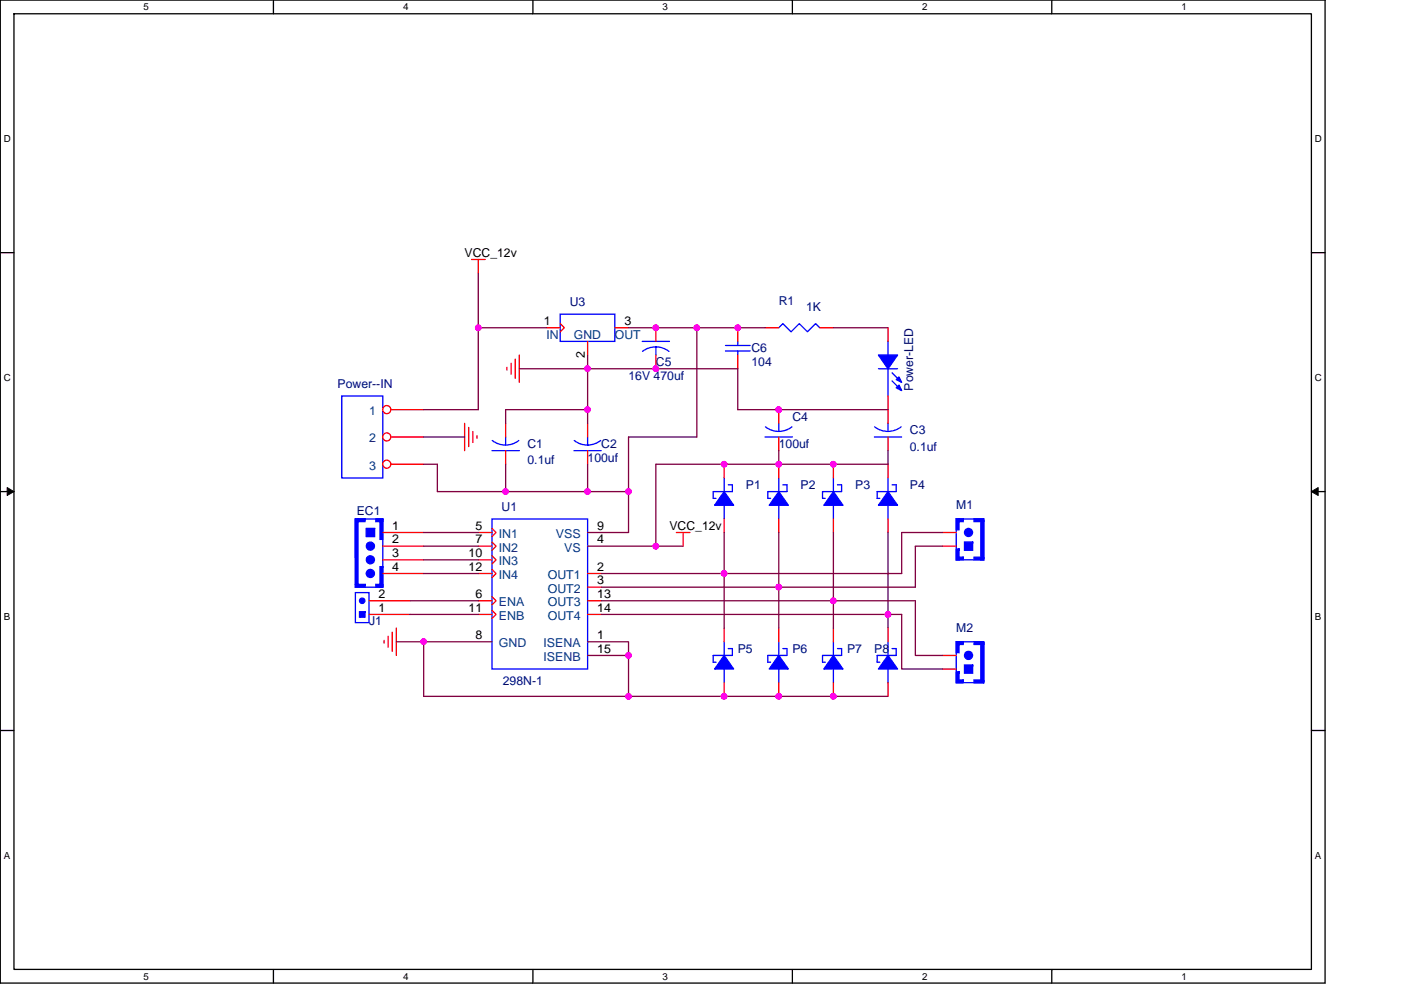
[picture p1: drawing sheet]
<svg xmlns="http://www.w3.org/2000/svg" width="297mm" height="210mm" viewBox="0 0 297 210" stroke-linecap="round" stroke-linejoin="round" font-family="sans-serif">
<path d="M.1 0h280.8v208.5h-280.8zM3 2.9h275v202.7h-275z" fill="none" stroke="#000" stroke-width=".28"/>
<g fill="#fff">
<path d="M30.5 .3h1.1v2.3h-1.1z"/>
<path d="M30.5 205.9h1.1v2.3h-1.1z"/>
</g>
<path d="M58 0v2.9M58 205.6v2.9" fill="none" stroke="#000" stroke-width=".28"/>
<g fill="#fff">
<path d="M85.5 .3h1.1v2.3h-1.1z"/>
<path d="M85.5 205.9h1.1v2.3h-1.1z"/>
</g>
<path d="M113 0v2.9M113 205.6v2.9" fill="none" stroke="#000" stroke-width=".28"/>
<g fill="#fff">
<path d="M140.5 .3h1.1v2.3h-1.1z"/>
<path d="M140.5 205.9h1.1v2.3h-1.1z"/>
</g>
<path d="M168 0v2.9M168 205.6v2.9" fill="none" stroke="#000" stroke-width=".28"/>
<g fill="#fff">
<path d="M195.5 .3h1.2v2.3h-1.2z"/>
<path d="M195.5 205.9h1.2v2.3h-1.2z"/>
</g>
<path d="M223 0v2.9M223 205.6v2.9" fill="none" stroke="#000" stroke-width=".28"/>
<g fill="#fff">
<path d="M250.5 .3h1.2v2.3h-1.2z"/>
<path d="M250.5 205.9h1.2v2.3h-1.2z"/>
<path d="M.8 28.3h1.5v2.3h-1.5z"/>
<path d="M278.8 28.3h1.5v2.3h-1.5z"/>
<path d="M.8 78.9h1.5v2.3h-1.5z"/>
<path d="M278.8 78.9h1.5v2.3h-1.5z"/>
</g>
<path d="M.1 53.6h2.9M278 53.6h2.9" fill="none" stroke="#000" stroke-width=".28"/>
<g fill="#fff">
<path d="M.8 129.6h1.4v2.3h-1.4z"/>
<path d="M278.8 129.6h1.4v2.3h-1.4z"/>
</g>
<path d="M.1 104.3h2.9M278 104.3h2.9" fill="none" stroke="#000" stroke-width=".28"/>
<path d="M1.5 103.4l1.5 .9-1.5 .8zM278 104.3l1.5-.9v1.7z" fill="#000" stroke="#000" stroke-width=".21"/>
<g fill="#fff">
<path d="M.8 180.3h1.4v2.3h-1.4z"/>
<path d="M278.8 180.3h1.4v2.3h-1.4z"/>
</g>
<path d="M.1 154.9h2.9M278 154.9h2.9" fill="none" stroke="#000" stroke-width=".28"/>
<g fill="none" stroke="#f00" stroke-width=".28">
<path d="M100 55h2.9M101.4 55v2.9M107.5 77.9v.6M108.4 77v2.4M109.2 76.2v4M110.1 75.3v5.8M139.1 69.5v2.9M139.1 75.3v2.9M156.4 69.5v2.9M156.4 75.3v2.9M98.5 89.8v5.8M99.4 90.7v4"/>
<path d="M100.2 91.5v2.4M101.1 92.4v.6M107.2 95.6v2.9M107.2 89.8v2.9M176.7 98.5v2.9M143.4 112.9h2.9M144.8 112.9v2.9M176.7 110.1v2.8M199.9 115.8h2.9M199.9 112.9h2.9M81.4 135.8v.6M82.3 135v2.3"/>
<path d="M83.2 134.1v4.1M84 133.2v5.8M165.1 133.2v2.9M165.1 144.8v2.9"/>
</g>
<g fill="none" stroke="#00f" stroke-width=".28">
<path d="M136.2 72.4h5.7M136.2 74.5l1.3-.7 1.5-.2 1.5 .2 1.3 .7M139.1 73.6v1.7M153.8 73.3h5.2M153.8 74.4h5.2M156.4 72.4v.9M156.4 74.4v.9M72.5 84h8.6v17.4h-8.6zM104.3 95.6h5.8M104.4 93.4a4.6 4.6 0 0 0 5.6 0M107.2 92.7v1.7M176.7 101.4v2.9"/>
<path d="M176.7 107.2v2.9M177.6 102.8h.8v1.5h-4v1.4h.6M202.8 110.1h5.8v8.6h-5.8zM208.6 110.3v8.4M165.1 136.1v2.9M166 137.6h.9v1.4h-4.1v1.5h.6M165.1 141.9v2.9"/>
</g>
<g fill="#00f" stroke="#00f" stroke-width=".28">
<path d="M165.1 139l2 2.9h-4z" fill-rule="evenodd"/>
<path d="M176.7 104.3l2 2.9h-4z" fill-rule="evenodd"/>
<path d="M204.5 115v1.7h1.7v-1.7z" fill-rule="evenodd"/>
<path d="M202.8 118.2v.5h1.4v-.5z" fill-rule="evenodd"/>
<path d="M206.5 118.2v.5h2.1v-.5z" fill-rule="evenodd"/>
<path d="M208 110.3v8.4h.6v-8.4z" fill-rule="evenodd"/>
<path d="M206.5 110.1v.5h2.1v-.5z" fill-rule="evenodd"/>
<path d="M202.8 110.1v.5h1.4v-.5z" fill-rule="evenodd"/>
<path d="M202.8 110.1v2.3h.5v-2.3z" fill-rule="evenodd"/>
<path d="M202.8 116.4v2.3h.5v-2.3z" fill-rule="evenodd"/>
<circle cx="205.3" cy="112.9" r=".86"/>
</g>
<circle cx="82" cy="86.9" r=".86" fill="#fff" stroke="#f00" stroke-width=".28"/>
<path d="M82.9 86.9h6.9" fill="none" stroke="#f00" stroke-width=".28"/>
<circle cx="82" cy="92.7" r=".86" fill="#fff" stroke="#f00" stroke-width=".28"/>
<path d="M82.9 92.7h6.9" fill="none" stroke="#f00" stroke-width=".28"/>
<circle cx="82" cy="98.5" r=".86" fill="#fff" stroke="#f00" stroke-width=".28"/>
<g fill="none" stroke="#f00" stroke-width=".28">
<path d="M115.9 69.5h2.9M118.8 68.6l.9 .9-.9 .9M124.6 72.4v2.9M130.4 69.5h2.9M162.2 69.5h2.9M173.8 69.5h2.9M188.3 69.5v2.9M82.9 98.5h6.9M124.6 95.6v2.9M124.6 89.8v2.9M153.5 98.5v2.9M165.1 92.7v2.9"/>
<path d="M165.1 86.9v2.9M165.1 98.5v2.9M188.3 84v5.8M188.3 92.7v2.9M188.3 98.5v2.9M81.1 112.9h8.7M81.1 115.8h8.7M81.1 118.7h8.7M101.4 112.9h2.9M101.4 115.8h2.9M101.4 118.7h2.9M104.3 112.1l.9 .8-.9 .9"/>
<path d="M104.3 115l.9 .8-.9 .9M104.3 117.9l.9 .8-.9 .9M124.6 112.9h.1M124.6 115.8h.1M153.5 110.1v2.8M165.1 110.1v2.8M188.3 110.1v2.8M78.2 130.3h8.7M78.2 127.4h8.7M81.1 121.6h8.7M101.4 121.6h2.9M101.4 127.4h2.9"/>
<path d="M101.4 130.3h2.9M104.3 120.8l.9 .8-.9 .9M104.3 126.6l.9 .8-.9 .9M104.3 129.5l.9 .8-.9 .9M104.3 136.1h.1M124.6 121.6h2.9M124.6 124.5h2.9M124.6 127.4h2.9M124.6 130.3h2.9M124.6 136.1h.1M124.6 139h.1M153.5 133.2v2.9"/>
<path d="M176.7 133.2v2.9M188.3 133.2v2.9M199.9 139h2.9M153.5 144.8v2.9M176.7 144.8v2.9M188.3 144.8v2.9M199.9 141.9h2.9"/>
</g>
<g fill="none" stroke="#00f" stroke-width=".28">
<path d="M118.8 66.6h11.6v5.8h-11.6zM165.1 69.5l.9-.9 1.7 1.8 1.8-1.8 1.7 1.8 1.7-1.8 .9 .9M186.2 78.2h4.1M188.3 72.4v2.9M188.3 78.2v5.8M189.1 79.1l1.8 1.7M121.7 95.6h5.8M121.7 93.4l1.4 .8 1.5 .2 1.4-.3 1.4-.7M124.6 92.7v1.7M162.2 92.7h5.8M162.3 90.5a4.6 4.6 0 0 0 5.6 0M165.1 89.8v1.7"/>
<path d="M185.4 92.7h5.8M185.4 90.5a4.6 4.6 0 0 0 5.7 0M188.3 89.8v1.7M189.1 80.8l1.8 1.7M75.4 110.1h5.7v14.4h-5.7zM75.4 110.1v8.3M104.3 110.1h20.3v31.8h-20.3zM153.5 101.4v2.9M153.5 107.2v2.9M154.4 102.8h.9v1.5h-4.1v1.4h.6M165.1 101.4v2.9M165.1 107.2v2.9"/>
<path d="M166 102.8h.9v1.5h-4.1v1.4h.6M188.3 101.4v2.9M188.3 107.2v2.9M189.1 102.8h.9v1.5h-4v1.4h.5M75.4 125.7h2.8v6.4h-2.8zM153.5 136.1v2.9M154.4 137.6h.9v1.4h-4.1v1.5h.6M176.7 136.1v2.9M177.6 137.6h.8v1.4h-4v1.5h.6M188.3 136.1v2.9M189.1 137.6h.9v1.4h-4v1.5h.5M202.8 136.1h5.8v8.7h-5.8z"/>
<path d="M208.6 136.4v8.4M153.5 141.9v2.9M176.7 141.9v2.9M188.3 141.9v2.9"/>
</g>
<g fill="#00f" stroke="#00f" stroke-width=".28">
<path d="M186.2 75.3h4.1l-2 2.9z" fill-rule="evenodd"/>
<path d="M190 82.3l.6-.6 .6 1.1z" fill-rule="evenodd"/>
<path d="M190 80.5l.6-.6 .6 1.2z" fill-rule="evenodd"/>
<path d="M204.5 141v1.8h1.7v-1.8z" fill-rule="evenodd"/>
<path d="M202.8 144.2v.6h1.4v-.6z" fill-rule="evenodd"/>
<path d="M206.5 144.2v.6h2.1v-.6z" fill-rule="evenodd"/>
<path d="M208 136.4v8.4h.6v-8.4z" fill-rule="evenodd"/>
<path d="M206.5 136.1v.6h2.1v-.6z" fill-rule="evenodd"/>
<path d="M202.8 136.1v.6h1.4v-.6z" fill-rule="evenodd"/>
<path d="M202.8 136.1v2.3h.5v-2.3z" fill-rule="evenodd"/>
<path d="M202.8 142.5v2.3h.5v-2.3z" fill-rule="evenodd"/>
<path d="M176.7 139l2 2.9h-4z" fill-rule="evenodd"/>
<path d="M188.3 104.3l2 2.9h-4.1z" fill-rule="evenodd"/>
<path d="M77.7 112.1v1.7h1.7v-1.7z" fill-rule="evenodd"/>
<path d="M80.6 110.1v4.3h.5v-4.3z" fill-rule="evenodd"/>
<path d="M79.7 110.1v.5h1.4v-.5z" fill-rule="evenodd"/>
<path d="M75.4 110.1v.5h2v-.5z" fill-rule="evenodd"/>
<path d="M75.4 110.1v13.9h.5v-13.9z" fill-rule="evenodd"/>
<path d="M79.7 124v.5h1.4v-.5z" fill-rule="evenodd"/>
<path d="M75.4 124v.5h2v-.5z" fill-rule="evenodd"/>
<path d="M80.6 120.2v4.3h.5v-4.3z" fill-rule="evenodd"/>
<path d="M188.3 139l2 2.9h-4.1z" fill-rule="evenodd"/>
<path d="M153.5 104.3l2.1 2.9h-4.1z" fill-rule="evenodd"/>
<path d="M153.5 139l2.1 2.9h-4.1z" fill-rule="evenodd"/>
<path d="M165.1 104.3l2 2.9h-4z" fill-rule="evenodd"/>
<path d="M76.2 129.8v1.1h1.2v-1.1z" fill-rule="evenodd"/>
<circle cx="205.3" cy="139" r=".86"/>
<circle cx="78.5" cy="115.8" r=".86"/>
<circle cx="78.5" cy="118.7" r=".86"/>
<circle cx="78.5" cy="121.6" r=".86"/>
<circle cx="76.8" cy="127.4" r=".57"/>
</g>
<g fill="none" stroke="#800040" stroke-width=".28">
<path d="M101.4 57.9v11.6M101.4 69.5v17.4h-11.6M101.4 69.5h14.5M110.1 78.2h14.5M124.6 75.3v2.9M124.6 78.2v8.7M124.6 78.2h31.8v8.7h31.9M133.3 69.5h14.4M147.7 69.5v23.2h-14.4v11.6M147.7 69.5h14.5M176.7 69.5h11.6M89.8 98.5h2.9v5.8h14.5"/>
<path d="M89.8 92.7h8.7M107.2 98.5v5.8M124.6 98.5v5.8M124.6 86.9h-17.4v2.9M124.6 86.9v2.9M165.1 95.6v2.9M165.1 98.5h-26v17.3M188.3 95.6v2.9h-23.2M89.8 112.9h11.6M89.8 115.8h11.6M89.8 118.7h11.6M107.2 104.3h17.4"/>
<path d="M124.6 104.3h8.7M124.6 115.8h14.5M133.3 104.3v8.6h-8.7M139.1 115.8h5.7M153.5 112.9v8.7M165.1 112.9v11.6M176.7 112.9v14.5M188.3 112.9v17.4M199.9 112.9h-8.7v8.7h-37.7M199.9 115.8h-5.8v8.7h-29M84 136.1h5.8M86.9 127.4h14.5"/>
<path d="M86.9 130.3h14.5M89.8 121.6h11.6M89.8 136.1h14.5M89.8 136.1v11.6h43.5M124.6 136.1h8.7v2.9M124.6 139h8.7M127.5 127.4h49.2M127.5 130.3h60.8M127.5 121.6h26M127.5 124.5h37.6M133.3 139v8.7M153.5 121.6v11.6"/>
<path d="M165.1 124.5v8.7M176.7 127.4h17.4v11.6h5.8M176.7 127.4v5.8M188.3 130.3h2.9v11.6h8.7M188.3 130.3v2.9M133.3 147.7h55"/>
</g>
<g fill="#f0f" stroke="#f0f" stroke-width=".28">
<circle cx="153.5" cy="121.6" r=".57"/>
<circle cx="165.1" cy="124.5" r=".57"/>
<circle cx="176.7" cy="127.4" r=".57"/>
<circle cx="188.3" cy="130.3" r=".57"/>
<circle cx="133.2" cy="139" r=".57"/>
<circle cx="124.6" cy="104.3" r=".57"/>
<circle cx="107.2" cy="104.3" r=".57"/>
<circle cx="153.5" cy="98.5" r=".57"/>
<circle cx="165.1" cy="98.5" r=".57"/>
<circle cx="176.7" cy="98.5" r=".57"/>
<circle cx="165.1" cy="147.7" r=".57"/>
<circle cx="176.7" cy="147.7" r=".57"/>
<circle cx="165.1" cy="86.9" r=".57"/>
<circle cx="153.5" cy="147.7" r=".57"/>
<circle cx="133.2" cy="147.7" r=".57"/>
<circle cx="89.8" cy="136.1" r=".57"/>
<circle cx="133.2" cy="104.3" r=".57"/>
<circle cx="124.6" cy="86.9" r=".57"/>
<circle cx="124.6" cy="78.2" r=".57"/>
<circle cx="139" cy="78.2" r=".57"/>
<circle cx="101.4" cy="69.5" r=".57"/>
<circle cx="147.7" cy="69.5" r=".57"/>
<circle cx="139" cy="69.5" r=".57"/>
<circle cx="156.4" cy="69.5" r=".57"/>
<circle cx="139" cy="115.8" r=".57"/>
</g>
<g font-size="2.6">
<text x="98.5" y="54.5">VCC_12v</text>
<text x="115.3" y="68.9">1</text>
<text x="132.4" y="68.9">3</text>
<text x="124" y="75.9" transform="rotate(-90 124 75.9)">2</text>
<text x="83.2" y="112.4">1</text>
<text x="100.8" y="112.4">5</text>
<text x="126.6" y="112.4">9</text>
<text x="141.9" y="112.4">VCC_12v</text>
<text x="83.2" y="115.3">2</text>
<text x="83.2" y="118.2">3</text>
<text x="99.4" y="118.2">10</text>
<text x="100.8" y="115.3">7</text>
<text x="126.6" y="115.3">4</text>
<text x="83.2" y="121.1">4</text>
<text x="99.4" y="121.1">12</text>
<text x="126.6" y="121.1">2</text>
<text x="126.6" y="124">3</text>
<text x="80.3" y="129.7">1</text>
<text x="80.3" y="126.8">2</text>
<text x="99.4" y="129.7">11</text>
<text x="100.8" y="126.8">6</text>
<text x="126.6" y="126.8">13</text>
<text x="126.6" y="129.7">14</text>
<text x="100.8" y="135.5">8</text>
<text x="126.6" y="135.5">1</text>
<text x="126.6" y="138.4">15</text>
</g>
<g font-size="2.6" fill="#000080">
<text x="120.8" y="64.9">U3</text>
<text x="165.1" y="64.6">R1</text>
<text x="170.9" y="66.1">1K</text>
<text x="139.1" y="77.6">C5</text>
<text x="159.3" y="74.7">C6</text>
<text x="159.3" y="77.6">104</text>
<text x="71.6" y="82.3">Power--IN</text>
<text x="133.3" y="80.5">16V 470uf</text>
<text x="193.6" y="82.8" transform="rotate(-90 193.6 82.8)">Power-LED</text>
<text x="168" y="89.2">C4</text>
<text x="111.8" y="95">C1</text>
<text x="127.5" y="95">C2</text>
<text x="165.1" y="95">100uf</text>
<text x="192.9" y="92.1">C3</text>
<text x="192.9" y="95.6">0.1uf</text>
<text x="111.8" y="98.5">0.1uf</text>
<text x="124.6" y="97.9">100uf</text>
<text x="158.2" y="103.7">P1</text>
<text x="169.8" y="103.7">P2</text>
<text x="181.3" y="103.7">P3</text>
<text x="192.9" y="103.7">P4</text>
<text x="75.6" y="109.2">EC1</text>
<text x="106.3" y="108.3">U1</text>
<text x="202.8" y="108">M1</text>
<text x="78.2" y="132.7">J1</text>
<text x="202.8" y="134.1">M2</text>
<text x="156.4" y="138.5">P5</text>
<text x="168" y="138.5">P6</text>
<text x="179.6" y="138.5">P7</text>
<text x="185.4" y="138.5">P8</text>
<text x="106.6" y="145.4">298N-1</text>
</g>
<g font-size="2.6" fill="#004080">
<text x="115.9" y="71.8">IN</text>
<text x="121.7" y="71.8">GND</text>
<text x="130.4" y="71.8">OUT</text>
<text x="78.2" y="88.1">1</text>
<text x="78.2" y="93.9">2</text>
<text x="78.2" y="99.6">3</text>
<text x="105.7" y="114.1">IN1</text>
<text x="105.7" y="117">IN2</text>
<text x="105.7" y="119.9">IN3</text>
<text x="117.9" y="114.1">VSS</text>
<text x="119.6" y="117">VS</text>
<text x="105.7" y="122.8">IN4</text>
<text x="116.1" y="122.8">OUT1</text>
<text x="116.1" y="125.7">OUT2</text>
<text x="105.7" y="128.6">ENA</text>
<text x="105.7" y="131.5">ENB</text>
<text x="116.1" y="128.6">OUT3</text>
<text x="116.1" y="131.5">OUT4</text>
<text x="105.7" y="137.3">GND</text>
<text x="115.2" y="137.3">ISENA</text>
<text x="115.2" y="140.2">ISENB</text>
</g>
<g font-size="2.1">
<text x="30.5" y="2.2">5</text>
<text x="85.5" y="2.2">4</text>
<text x="140.5" y="2.2">3</text>
<text x="195.5" y="2.2">2</text>
<text x="250.5" y="2.2">1</text>
<text x=".8" y="30.1">D</text>
<text x="278.8" y="30.1">D</text>
<text x=".8" y="80.8">C</text>
<text x="278.8" y="80.8">C</text>
<text x=".8" y="131.4">B</text>
<text x="278.8" y="131.4">B</text>
<text x=".8" y="182.1">A</text>
<text x="278.8" y="182.1">A</text>
<text x="30.5" y="207.8">5</text>
<text x="85.5" y="207.8">4</text>
<text x="140.5" y="207.8">3</text>
<text x="195.5" y="207.8">2</text>
<text x="250.5" y="207.8">1</text>
</g>
</svg>
